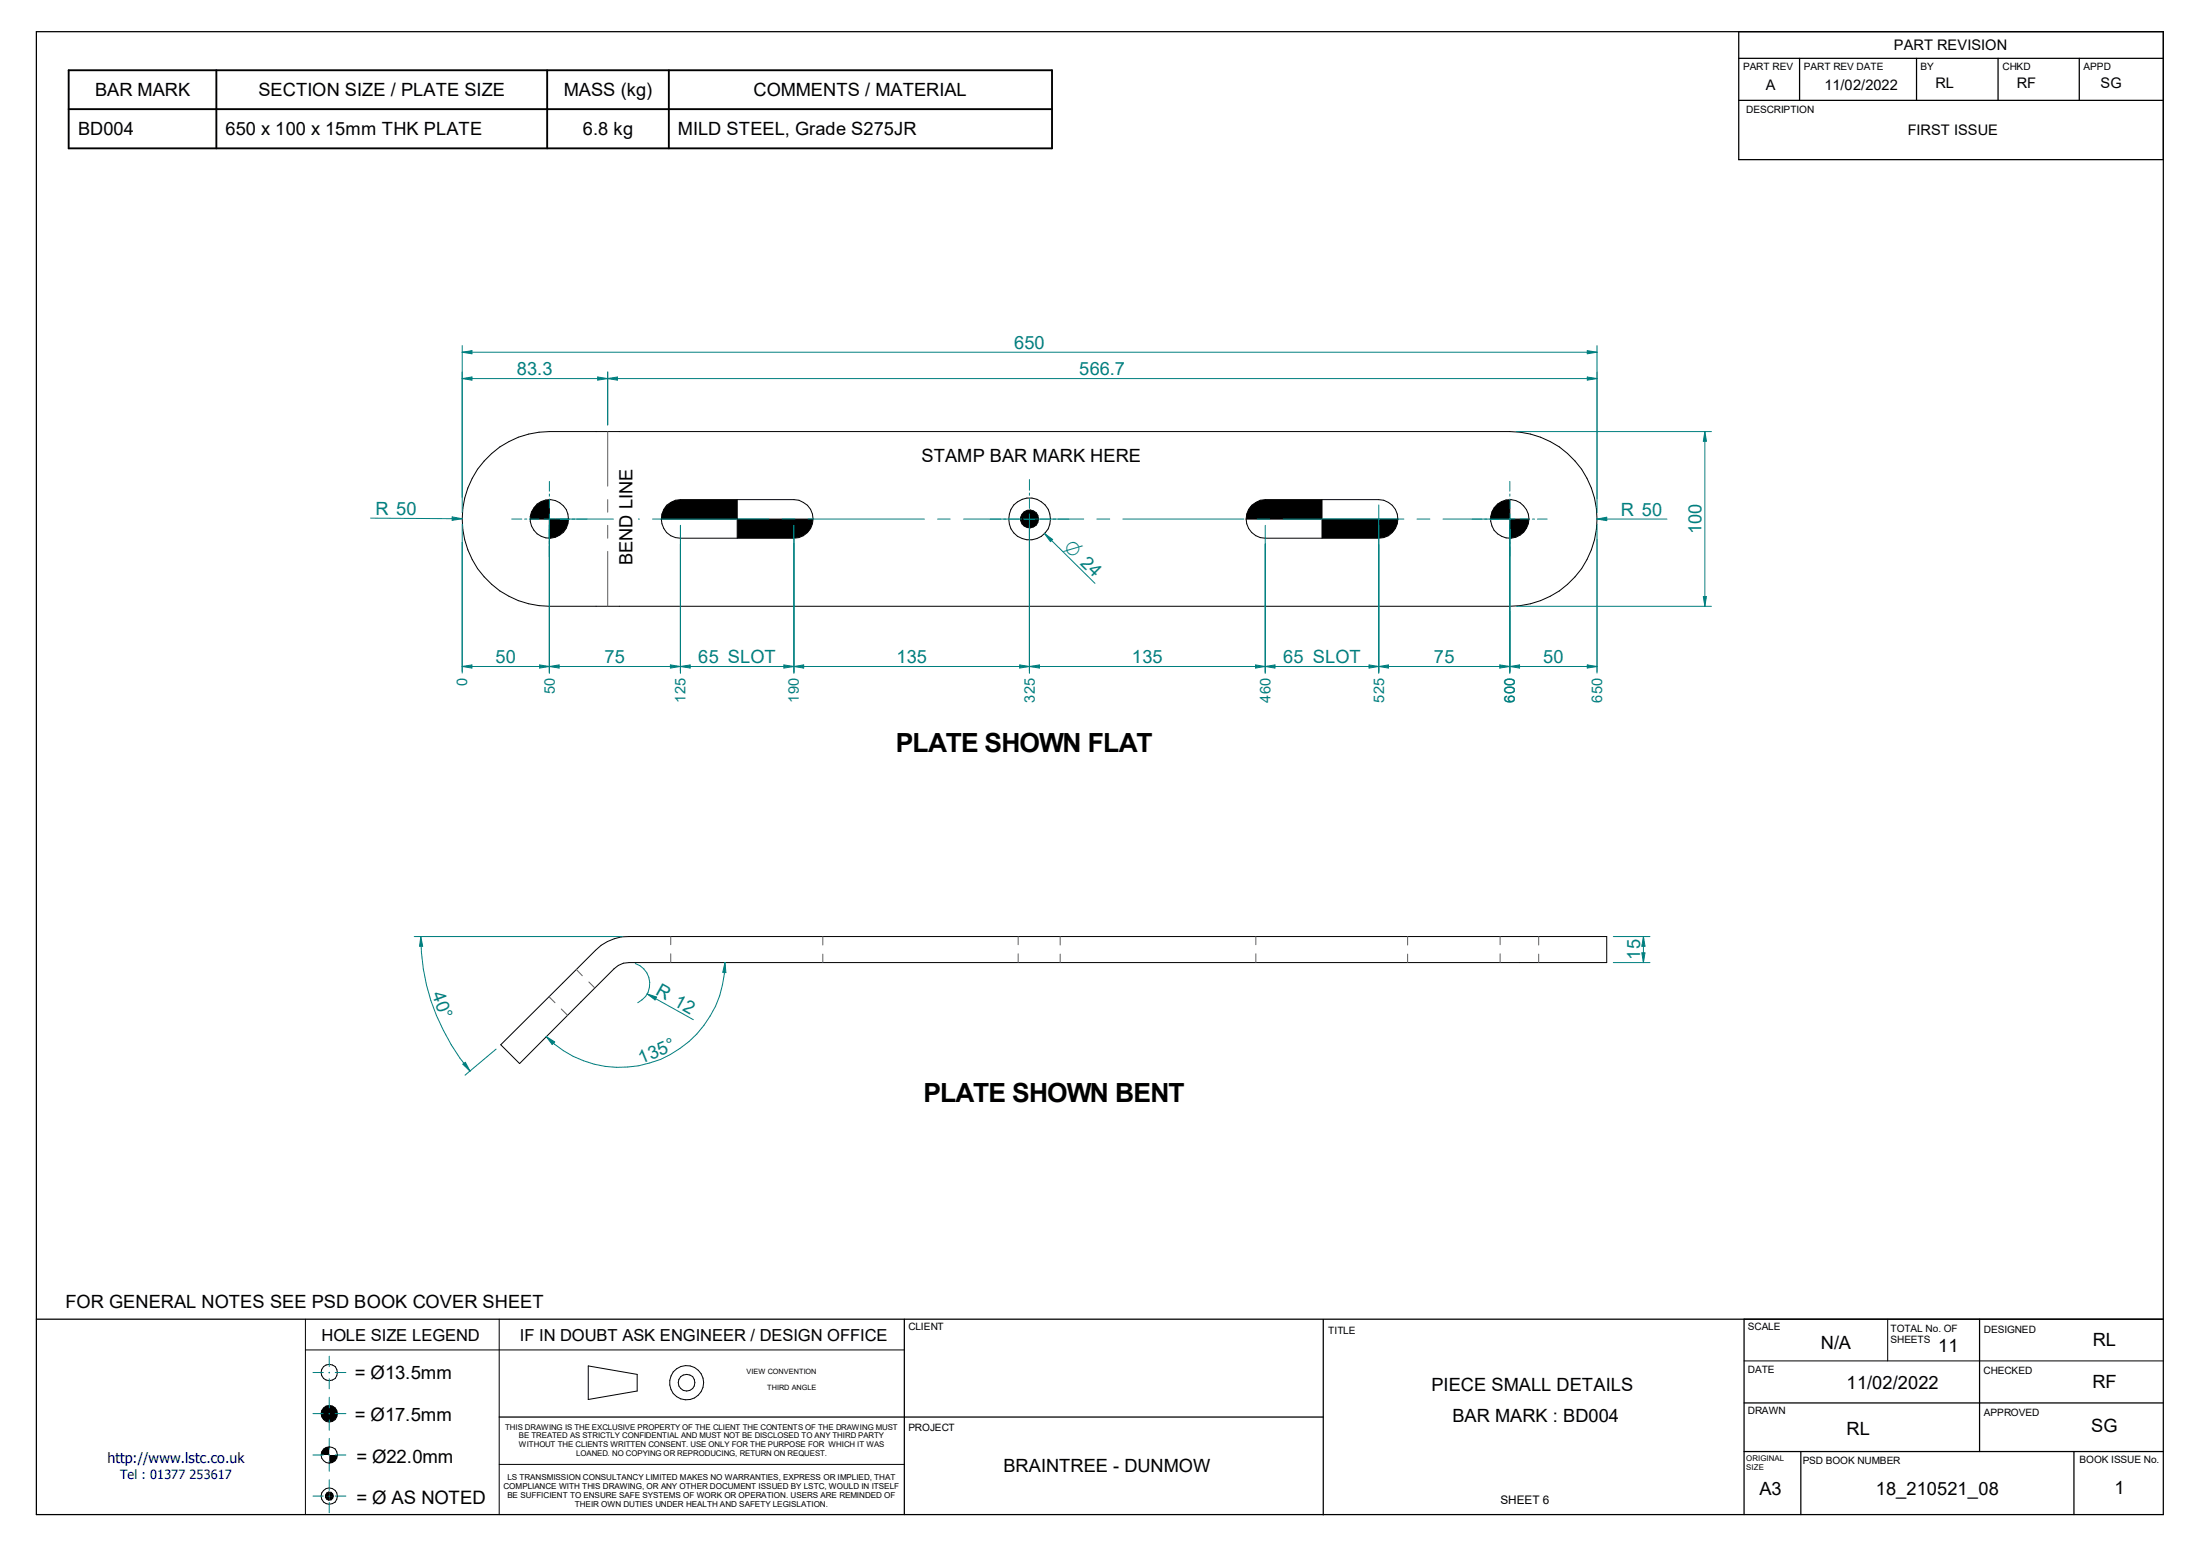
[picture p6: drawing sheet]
<svg xmlns="http://www.w3.org/2000/svg" width="297mm" height="210mm" viewBox="0 0 297 210" stroke-linecap="round" stroke-linejoin="round" font-family="sans-serif">
<path d="M4.9 4.3h287.2v200.1h-287.2zM4.9 178.1h287.2M122.1 178.1v26.3M178.6 178.1v26.4M235.5 178.1v26.3M267.3 178.1v17.8M67.4 191.3h111.2M235.5 189.4h56.6M235.5 195.9h56.6M243.1 195.9v8.5M280 195.9v8.5" fill="none" stroke="#000" stroke-width=".17"/>
<g fill="none" stroke="#000" stroke-width=".14">
<path d="M65.4 62.2a11.8 11.8 0 0 1 8.8-3.9h129.6a11.8 11.8 0 0 1 11.8 11.7 11.8 11.8 0 0 1-11.8 11.8h-129.6a11.8 11.8 0 0 1-10.8-6.9 11.8 11.8 0 0 1 2-12.7zM71.6 70.1h5.2M74.2 67.4v5.2M89.3 70.1h20.5M89.3 70.1a2.53 2.53 0 0 1 2.6-2.7h15.3a2.6 2.6 0 0 1 2.6 2.7M89.3 70.1a2.53 2.53 0 0 0 2.6 2.5h15.3a2.6 2.6 0 0 0 2.6-2.5M99.5 67.4v5.2M168.2 70.1h20.5M168.2 70.1a2.6 2.6 0 0 1 2.6-2.7h15.3a2.6 2.6 0 0 1 2.6 2.7M168.2 70.1a2.6 2.6 0 0 0 2.6 2.5h15.3a2.6 2.6 0 0 0 2.6-2.5M178.5 67.4v5.2M201.2 70.1h5.2"/>
<path d="M203.8 67.4v5.2M67.6 141l12.8-12.7a6.2 6.2 0 0 1 4.5-1.9h132v3.5h-132l-.7 .1-.7 .3-.6 .5-12.8 12.8zM41.2 178.1v26.3M67.4 178.1v26.3M254.8 178.1v5.6M41.2 182.2h80.9M67.4 197.7h54.7M79.4 184.4l6.6 1.1v2.2l-6.6 1.2zM235.5 183.7h56.6"/>
<circle cx="74.2" cy="70" r="2.59"/>
<circle cx="139" cy="70" r="2.82"/>
<circle cx="139" cy="70" r="1.21"/>
<circle cx="203.8" cy="70" r="2.59"/>
<circle cx="44.4" cy="196.4" r="1.1"/>
<circle cx="44.4" cy="185.2" r="1.1"/>
<circle cx="44.4" cy="190.8" r="1.1"/>
<circle cx="92.7" cy="186.6" r="1.13"/>
<circle cx="92.7" cy="186.6" r="2.31"/>
<circle cx="44.5" cy="201.9" r=".55"/>
<circle cx="44.5" cy="201.9" r="1.09"/>
</g>
<g fill="#000">
<path d="M72.1 68.4a2.7 2.7 0 0 1 2.1-1v2.7h-2.6v-.6z" fill-rule="evenodd"/>
<path d="M74.2 70.1h2.6a2.56 2.56 0 0 1-2.6 2.5z" fill-rule="evenodd"/>
<path d="M89.8 68.4a2.53 2.53 0 0 1 2.1-1h7.6v2.7h-10.2v-.6z" fill-rule="evenodd"/>
<path d="M99.5 70.1h10.3a2.56 2.56 0 0 1-2.6 2.5h-7.7z" fill-rule="evenodd"/>
<path d="M168.8 68.4a2.7 2.7 0 0 1 2-1h7.7v2.7h-10.3l.1-.6z" fill-rule="evenodd"/>
<path d="M178.5 70.1h10.2a2.56 2.56 0 0 1-2.6 2.5h-7.6z" fill-rule="evenodd"/>
<path d="M201.8 68.4a2.53 2.53 0 0 1 2-1v2.7h-2.6l.3-1.2z" fill-rule="evenodd"/>
<path d="M203.8 70.1h2.6a2.56 2.56 0 0 1-2.6 2.5z" fill-rule="evenodd"/>
<path d="M43.6 195.7l.5-.4h.3v1.1h-1.1z" fill-rule="evenodd"/>
<path d="M44.4 196.4h1.2a1.12 1.12 0 0 1-1.2 1.1z" fill-rule="evenodd"/>
<path d="M44 201.7l.4-.3v.5h-.5z" fill-rule="evenodd"/>
<path d="M43.9 201.9h.5v.6l-.2-.1-.2-.2z" fill-rule="evenodd"/>
<path d="M44.4 201.4l.3 .1 .3 .2v.2h-.6z" fill-rule="evenodd"/>
<path d="M44.4 201.9h.6v.3l-.3 .2-.3 .1z" fill-rule="evenodd"/>
<circle cx="139" cy="70.1" r="1.21"/>
<circle cx="44.4" cy="190.8" r="1.1"/>
</g>
<g fill="none" stroke="#008080" stroke-width=".14">
<path d="M69.1 70.1h1.3M70.8 70.1h.3M71.5 70.1h1.3M73.4 70.1h1.5M74.2 65v1.3M74.2 66.7v.3M74.2 67.4v1.2M74.2 69.3v1.4M74.2 71.5v1.2M74.2 73.1v.3M74.2 73.8v1.3M75 70.1h7.8"/>
<path d="M84.6 70.1h1.7M88.1 70.1h15.7M105.6 70.1h1.7M109.1 70.1h15.7M126.6 70.1h1.7M130.1 70.1h7.8M138.2 70.1h8.1M139 64.7v1.5M139 66.5v.3M139 67.3v1.3M139 69.3v1.4M139 71.5v1.3"/>
<path d="M139 73.2v.3M139 73.9v1.5M148.1 70.1h1.7M151.6 70.1h16.3M169.7 70.1h1.7M173.2 70.1h16.3M191.3 70.1h1.7M194.8 70.1h8.2M203.1 70.1h1.4M203.8 65v1.3M203.8 66.7v.3M203.8 67.4v1.2"/>
<path d="M203.8 69.3v1.4M203.8 71.5v1.2M203.8 73.1v.3M203.8 73.8v1.3M205.2 70.1h1.3M206.9 70.1h.3M207.6 70.1h1.3M215.6 70.1h9.4M215.6 70.1l1.3-.3v.5zM42.2 190.8h1.4M42.2 196.4h1.4M42.2 185.3h1.4"/>
<path d="M44.4 190.8h.1M44.4 196.4h.1M44.4 185.3h.1M44.4 183v1.4M44.4 185.2v.1M44.4 186.1v1.4M44.4 188.6v1.4M44.4 190.8v.1M44.4 191.6v1.4M44.4 194.1v1.5M44.4 196.3v.1M44.4 197.2v1.4"/>
<path d="M44.4 199.7v1.5M45.3 190.8h1.4M45.3 196.4h1.4M45.3 185.3h1.4M42.2 201.9h1.4M44.4 201.9h.1M44.4 201.9v.1M44.4 202.8v1.4M45.3 201.9h1.4"/>
</g>
<g fill="none" stroke="#606060" stroke-width=".14">
<path d="M82 58.3v7.3M82 67.4v1.7M82 70.9v1.7M82 74.4v7.4M74.1 134.5l.8 .8M75.8 136.2l.8 .8M77.8 130.9l.8 .8M79.5 132.5l.8 .8M90.6 126.4v1.1M90.6 128.7v1.2M111.1 126.4v1.2M111.1 128.8v1.1"/>
<path d="M137.5 126.4v1.1M137.5 128.7v1.2M143.1 126.4v1.2M143.1 128.8v1.1M169.5 126.4v1.1M169.5 128.7v1.2M190 126.4v1.2M190 128.8v1.1M202.5 126.4v1.1M202.5 128.7v1.2M207.7 126.4v1.2M207.7 128.8v1.1"/>
</g>
<path d="M215.6 70.1l1.3-.3v.5z" fill="#008080"/>
<path d="M50 69.9l12.4 .1M61 69.8l1.4 .2-1.4 .2z" fill="none" stroke="#008080" stroke-width=".14"/>
<path d="M61 69.8l1.4 .2-1.4 .2z" fill="#008080"/>
<path d="M62.4 50.2v16.9M80.7 50.9l1.3 .2-1.3 .2zM82 50.2v7.2" fill="none" stroke="#008080" stroke-width=".14"/>
<path d="M80.7 50.9l1.3 .2-1.3 .2z" fill="#008080"/>
<path d="M62.4 51.1l1.3-.2v.4z" fill="none" stroke="#008080" stroke-width=".14"/>
<path d="M62.4 51.1l1.3-.2v.4z" fill="#008080"/>
<path d="M62.4 51.1h19.6M82 50.2v7.2M82 51.1l1.4-.2v.4zM215.6 50.2v17.2" fill="none" stroke="#008080" stroke-width=".14"/>
<path d="M82 51.1l1.4-.2v.4z" fill="#008080"/>
<path d="M214.3 50.9l1.3 .2-1.3 .2z" fill="none" stroke="#008080" stroke-width=".14"/>
<path d="M214.3 50.9l1.3 .2-1.3 .2z" fill="#008080"/>
<path d="M82 51.1h133.6M91.9 70.9v19.9M107.2 70.9v19.9M91.9 90l1.3-.3v.5z" fill="none" stroke="#008080" stroke-width=".14"/>
<path d="M91.9 90l1.3-.3v.5z" fill="#008080"/>
<path d="M105.8 89.7l1.4 .3-1.4 .2z" fill="none" stroke="#008080" stroke-width=".14"/>
<path d="M105.8 89.7l1.4 .3-1.4 .2z" fill="#008080"/>
<path d="M107.2 70.9v19.9M139 70.9v19.9M91.9 90h15.3M107.2 90l1.3-.3v.5z" fill="none" stroke="#008080" stroke-width=".14"/>
<path d="M107.2 90l1.3-.3v.5z" fill="#008080"/>
<path d="M137.7 89.7l1.3 .3-1.3 .2z" fill="none" stroke="#008080" stroke-width=".14"/>
<path d="M137.7 89.7l1.3 .3-1.3 .2z" fill="#008080"/>
<path d="M139 70.9v19.9M170.8 70.9v19.9M107.2 90h31.8M139 90l1.3-.3v.5z" fill="none" stroke="#008080" stroke-width=".14"/>
<path d="M139 90l1.3-.3v.5z" fill="#008080"/>
<path d="M169.5 89.7l1.3 .3-1.3 .2z" fill="none" stroke="#008080" stroke-width=".14"/>
<path d="M169.5 89.7l1.3 .3-1.3 .2z" fill="#008080"/>
<path d="M170.8 73.5v17.3M186.1 73.5v17.3M139 90h31.8M170.8 90l1.3-.3v.5z" fill="none" stroke="#008080" stroke-width=".14"/>
<path d="M170.8 90l1.3-.3v.5z" fill="#008080"/>
<path d="M184.8 89.7l1.3 .3-1.3 .2z" fill="none" stroke="#008080" stroke-width=".14"/>
<path d="M184.8 89.7l1.3 .3-1.3 .2z" fill="#008080"/>
<path d="M186.1 70.9v19.9M203.8 70.9v19.9M170.8 90h15.3M186.1 90l1.4-.3v.5z" fill="none" stroke="#008080" stroke-width=".14"/>
<path d="M186.1 90l1.4-.3v.5z" fill="#008080"/>
<path d="M202.5 89.7l1.3 .3-1.3 .2z" fill="none" stroke="#008080" stroke-width=".14"/>
<path d="M202.5 89.7l1.3 .3-1.3 .2z" fill="#008080"/>
<path d="M74.2 70.9v19.9M91.9 70.9v19.9M90.5 89.7l1.4 .3-1.4 .2zM186.1 90h17.7" fill="none" stroke="#008080" stroke-width=".14"/>
<path d="M90.5 89.7l1.4 .3-1.4 .2z" fill="#008080"/>
<path d="M74.2 90l1.3-.3v.5z" fill="none" stroke="#008080" stroke-width=".14"/>
<path d="M74.2 90l1.3-.3v.5z" fill="#008080"/>
<path d="M141 72l6.8 6.7M141 72l1.1 .8-.3 .3zM74.2 90h17.7" fill="none" stroke="#008080" stroke-width=".14"/>
<path d="M141 72l1.1 .8-.3 .3z" fill="#008080"/>
<path d="M62.4 73.2v17.6M74.2 70.9v19.9M72.9 89.7l1.3 .3-1.3 .2z" fill="none" stroke="#008080" stroke-width=".14"/>
<path d="M72.9 89.7l1.3 .3-1.3 .2z" fill="#008080"/>
<path d="M62.4 90l1.3-.3v.5z" fill="none" stroke="#008080" stroke-width=".14"/>
<path d="M62.4 90l1.3-.3v.5z" fill="#008080"/>
<path d="M203.8 70.9v19.9M215.6 72.8v18M62.4 90h11.8M203.8 90l1.3-.3v.5z" fill="none" stroke="#008080" stroke-width=".14"/>
<path d="M203.8 90l1.3-.3v.5z" fill="#008080"/>
<path d="M214.3 89.7l1.3 .3-1.3 .2z" fill="none" stroke="#008080" stroke-width=".14"/>
<path d="M214.3 89.7l1.3 .3-1.3 .2z" fill="#008080"/>
<path d="M203.8 90h11.8M217.8 129.9h5M217.8 126.4h5M221.7 128.6h.4l-.2 1.3z" fill="none" stroke="#008080" stroke-width=".14"/>
<path d="M221.7 128.6h.4l-.2 1.3z" fill="#008080"/>
<path d="M221.9 126.4l.2 1.3h-.4z" fill="none" stroke="#008080" stroke-width=".14"/>
<path d="M221.9 126.4l.2 1.3h-.4z" fill="#008080"/>
<path d="M204.7 58.3h26.4M204.7 81.8h26.4M230 80.5h.4l-.2 1.3zM221.9 126.4v3.5" fill="none" stroke="#008080" stroke-width=".14"/>
<path d="M230 80.5h.4l-.2 1.3z" fill="#008080"/>
<path d="M230.2 58.3l.2 1.3h-.4z" fill="none" stroke="#008080" stroke-width=".14"/>
<path d="M230.2 58.3l.2 1.3h-.4z" fill="#008080"/>
<g fill="none" stroke="#008080" stroke-width=".14">
<path d="M62.4 46.7v22.5M62.4 47.5l1.3-.2v.5zM215.6 46.7v22.5M230.2 58.3v23.5M62.4 70.7v19.9M74.2 70.7v19.9M91.9 73.4v17.2M107.2 73.4v17.2M139 70.7v19.9M170.8 73.4v17.2M186.1 68.2v22.4M203.8 70.7v19.9"/>
<path d="M215.6 70.7v19.9"/>
</g>
<path d="M9.3 14.7h132.7M9.3 9.5h132.7v10.5h-132.7zM29.2 9.5v10.5M73.9 9.5v10.5M90.3 9.5v10.5" fill="none" stroke="#000" stroke-width=".25"/>
<path d="M62.4 47.5l1.3-.2v.5z" fill="#008080"/>
<path d="M214.3 47.3l1.3 .2-1.3 .3z" fill="none" stroke="#008080" stroke-width=".14"/>
<path d="M214.3 47.3l1.3 .2-1.3 .3z" fill="#008080"/>
<path d="M62.4 47.5h153.2" fill="none" stroke="#008080" stroke-width=".14"/>
<path d="M234.7 7.9h57.4M234.7 13.5h57.4M234.7 4.3h57.4v17.2h-57.4zM243 7.9v5.6M258.7 7.9v5.6M269.7 7.9v5.6M280.7 7.9v5.6" fill="none" stroke="#000" stroke-width=".17"/>
<path d="M82.9 61.8h3.2v16h-3.2z" fill-rule="evenodd" fill="#fff"/>
<path d="M55.9 126.4h28.1M56.8 126.4l.3 1.3h-.5zM67 141.6l-4.2 3.5" fill="none" stroke="#008080" stroke-width=".14"/>
<path d="M56.8 126.4l.3 1.3h-.5z" fill="#008080"/>
<path d="M62.5 143.6l.3-.2 .7 1.2z" fill="none" stroke="#008080" stroke-width=".14"/>
<path d="M62.5 143.6l.3-.2 .7 1.2z" fill="#008080"/>
<path d="M56.8 126.4a28.1 28.1 0 0 0 6.7 18.2M73.7 139.9l1.2 .7-.4 .4z" fill="none" stroke="#008080" stroke-width=".14"/>
<path d="M73.7 139.9l1.2 .7-.4 .4z" fill="#008080"/>
<path d="M97.9 129.9l.1 1.4-.4-.1z" fill="none" stroke="#008080" stroke-width=".14"/>
<path d="M97.9 129.9l.1 1.4-.4-.1z" fill="#008080"/>
<path d="M85.8 130a2.86 2.86 0 0 1 1.9 2.6 2.86 2.86 0 0 1-1.6 2.7M87.4 134.2l6.2 3.4M87.4 134.2l1.2 .4-.2 .4zM97.9 129.9a14.1 14.1 0 0 1-8.7 13.1 14.1 14.1 0 0 1-15.5-3.1" fill="none" stroke="#008080" stroke-width=".14"/>
<path d="M87.4 134.2l1.2 .4-.2 .4z" fill="#008080"/>
<g font-size="3.6">
<text x="120.9" y="101.6">PLATE SHOWN FLAT</text>
<text x="124.7" y="148.7">PLATE SHOWN BENT</text>
</g>
<text font-size="2.7" fill="#008080" x="143.6" y="73.9" transform="rotate(45 143.6 73.9)">O 24</text>
<g font-size="2.5">
<text x="12.8" y="13">BAR MARK</text>
<text x="34.9" y="13">SECTION SIZE / PLATE SIZE</text>
<text x="76.1" y="13">MASS (kg)</text>
<text x="101.7" y="13">COMMENTS / MATERIAL</text>
<text x="10.5" y="18.2">BD004</text>
<text x="30.4" y="18.2">650 x 100 x 15mm THK PLATE</text>
<text x="78.7" y="18.2">6.8 kg</text>
<text x="91.5" y="18.2">MILD STEEL, Grade S275JR</text>
<text x="124.4" y="62.3">STAMP BAR MARK HERE</text>
<text x="85.4" y="76.3" transform="rotate(-90 85.4 76.3)">BEND LINE</text>
<text x="8.8" y="176.5">FOR GENERAL NOTES SEE PSD BOOK COVER SHEET</text>
<text x="245.8" y="182">N/A</text>
<text x="261.7" y="182.5">11</text>
<text x="282.5" y="181.7">RL</text>
<text x="47.9" y="186.2">= Ø13.5mm</text>
<text x="47.9" y="191.7">= Ø17.5mm</text>
<text x="193.3" y="187.8">PIECE SMALL DETAILS</text>
<text x="196.1" y="192">BAR MARK : BD004</text>
<text x="249.3" y="187.5">11/02/2022</text>
<text x="282.5" y="187.4">RF</text>
<text x="48.1" y="197.4">= Ø22.0mm</text>
<text x="249.3" y="193.6">RL</text>
<text x="282.3" y="193.3">SG</text>
<text x="48.1" y="202.9">= Ø AS NOTED</text>
<text x="135.5" y="198.7">BRAINTREE - DUNMOW</text>
<text x="237.5" y="201.8">A3</text>
<text x="253.2" y="201.8">18_210521_08</text>
<text x="285.5" y="201.7">1</text>
</g>
<g font-size="2.5" fill="#008080">
<text x="136.9" y="47.1">650</text>
<text x="69.8" y="50.6">83.3</text>
<text x="145.7" y="50.6">566.7</text>
<text x="50.7" y="69.5">R 50</text>
<text x="218.8" y="69.6">R 50</text>
<text x="229.7" y="72.1" transform="rotate(-90 229.7 72.1)">100</text>
<text x="66.9" y="89.5">50</text>
<text x="81.6" y="89.5">75</text>
<text x="94.3" y="89.5">65 SLOT</text>
<text x="121" y="89.5">135</text>
<text x="152.8" y="89.5">135</text>
<text x="173.2" y="89.5">65 SLOT</text>
<text x="193.6" y="89.5">75</text>
<text x="208.3" y="89.5">50</text>
<text x="221.4" y="129.5" transform="rotate(-90 221.4 129.5)">15</text>
<text x="58.3" y="134.2" transform="rotate(70 58.3 134.2)">40°</text>
<text x="88.4" y="134.2" transform="rotate(29 88.4 134.2)">R 12</text>
<text x="86.6" y="143.5" transform="rotate(-22 86.6 143.5)">135°</text>
</g>
<g font-size="2.2">
<text x="43.4" y="181.1">HOLE SIZE LEGEND</text>
<text x="70.2" y="181.1">IF IN DOUBT ASK ENGINEER / DESIGN OFFICE</text>
</g>
<g font-size="2">
<text x="255.7" y="6.8">PART REVISION</text>
<text x="261.3" y="11.9">RL</text>
<text x="272.3" y="11.9">RF</text>
<text x="283.6" y="11.9">SG</text>
<text x="238.4" y="12.1">A</text>
<text x="246.3" y="12.1">11/02/2022</text>
<text x="257.6" y="18.3">FIRST ISSUE</text>
</g>
<g font-size="2" fill="#008080">
<text x="63.1" y="92.6" transform="rotate(-90 63.1 92.6)">0</text>
<text x="74.9" y="93.7" transform="rotate(-90 74.9 93.7)">50</text>
<text x="92.5" y="94.8" transform="rotate(-90 92.5 94.8)">125</text>
<text x="107.9" y="94.8" transform="rotate(-90 107.9 94.8)">190</text>
<text x="139.7" y="94.8" transform="rotate(-90 139.7 94.8)">325</text>
<text x="171.5" y="94.8" transform="rotate(-90 171.5 94.8)">460</text>
<text x="186.9" y="94.8" transform="rotate(-90 186.9 94.8)">525</text>
<text x="204.5" y="94.8" transform="rotate(-90 204.5 94.8)">600</text>
<text x="216.3" y="94.8" transform="rotate(-90 216.3 94.8)">650</text>
</g>
<text font-size="1.9" fill="#000080" x="14.5" y="197.5">http://www.lstc.co.uk</text>
<text font-size="1.7" fill="#000080" x="16.2" y="199.7">Tel : 01377 253617</text>
<text font-size="1.6" x="202.6" y="203">SHEET 6</text>
<g font-size="1.4">
<text x="235.3" y="9.4">PART REV</text>
<text x="243.5" y="9.4">PART REV DATE</text>
<text x="259.3" y="9.4">BY</text>
<text x="270.3" y="9.4">CHKD</text>
<text x="281.3" y="9.4">APPD</text>
<text x="235.8" y="15.3">DESCRIPTION</text>
<text x="122.6" y="179.6">CLIENT</text>
<text x="236" y="179.6">SCALE</text>
<text x="255.2" y="179.7">TOTAL No. OF</text>
<text x="267.8" y="179.9">DESIGNED</text>
<text x="179.3" y="180">TITLE</text>
<text x="236" y="185.4">DATE</text>
<text x="255.2" y="181.3">SHEETS</text>
<text x="267.8" y="185.4">CHECKED</text>
<text x="236" y="190.9">DRAWN</text>
<text x="267.8" y="191.2">APPROVED</text>
<text x="122.6" y="193.1">PROJECT</text>
<text x="243.4" y="197.6">PSD BOOK NUMBER</text>
<text x="280.8" y="197.5">BOOK ISSUE No.</text>
</g>
<g font-size="1.1">
<text x="68.2" y="193">THIS DRAWING IS THE EXCLUSIVE PROPERTY OF THE CLIENT THE CONTENTS OF THE DRAWING MUST</text>
<text x="70.1" y="194.1">BE TREATED AS STRICTLY CONFIDENTIAL AND MUST NOT BE DISCLOSED TO ANY THIRD PARTY</text>
<text x="70.1" y="195.3">WITHOUT THE CLIENTS WRITTEN CONSENT. USE ONLY FOR THE PURPOSE FOR WHICH IT WAS</text>
<text x="77.8" y="196.5">LOANED. NO COPYING OR REPRODUCING, RETURN ON REQUEST.</text>
<text x="235.8" y="197.2">ORIGINAL</text>
<text x="68" y="200.9">COMPLIANCE WITH THIS DRAWING, OR ANY OTHER DOCUMENT ISSUED BY LSTC, WOULD IN ITSELF</text>
<text x="68.5" y="199.7">LS TRANSMISSION CONSULTANCY LIMITED MAKES NO WARRANTIES, EXPRESS OR IMPLIED, THAT</text>
<text x="68.5" y="202.1">BE SUFFICIENT TO ENSURE SAFE SYSTEMS OF WORK OR OPERATION. USERS ARE REMINDED OF</text>
<text x="77.6" y="203.4">THEIR OWN DUTIES UNDER HEALTH AND SAFETY LEGISLATION.</text>
<text x="235.8" y="198.5">SIZE</text>
</g>
<g font-size="1">
<text x="100.8" y="185.5">VIEW CONVENTION</text>
<text x="103.6" y="187.7">THIRD ANGLE</text>
</g>
</svg>
